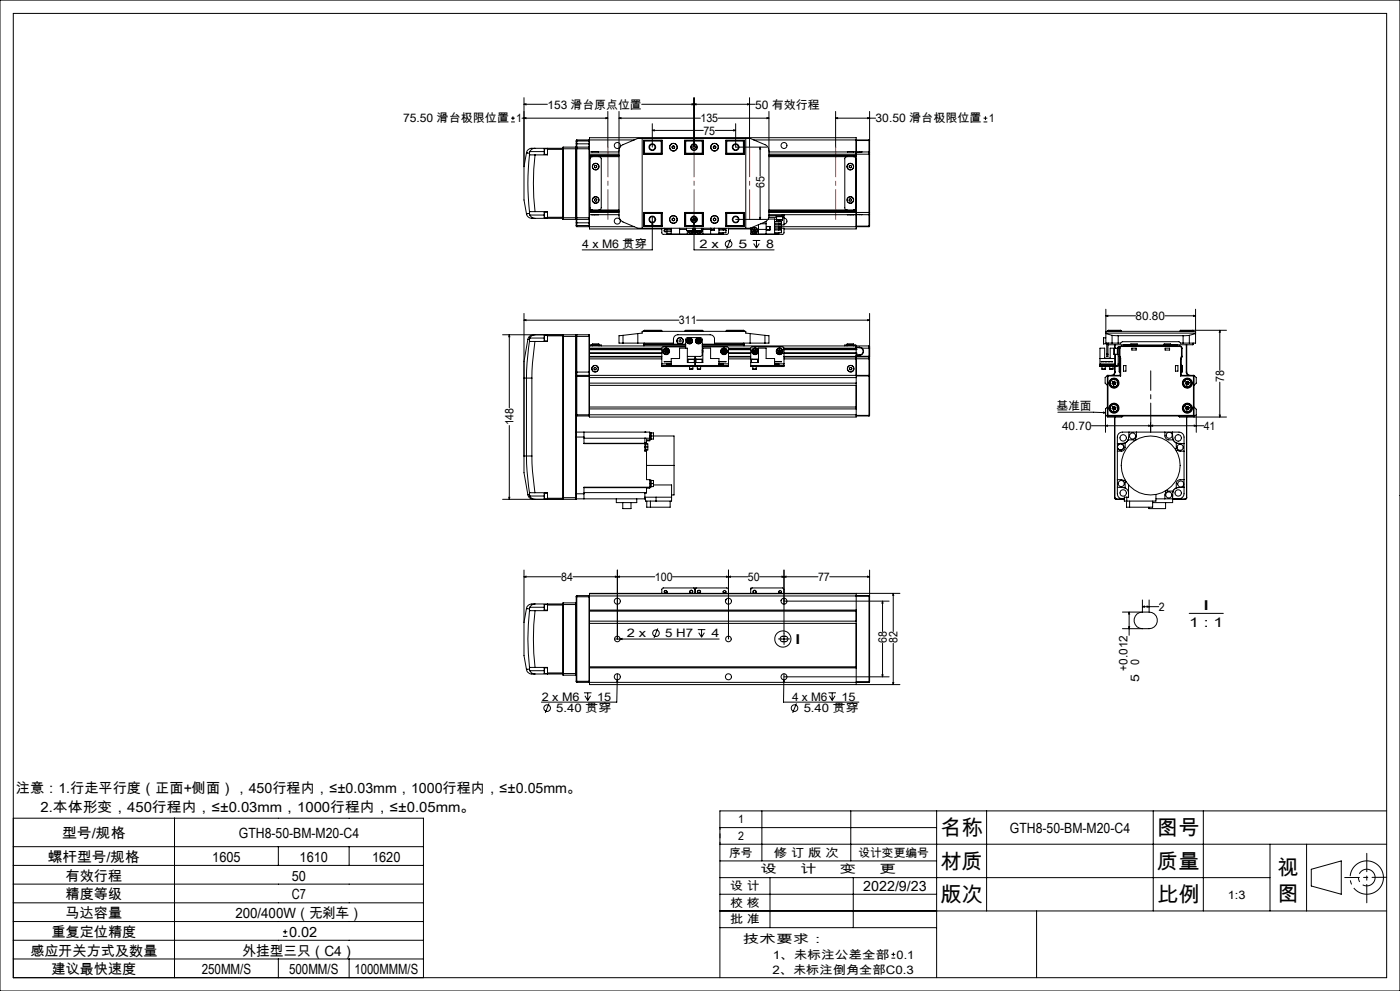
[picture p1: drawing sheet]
<svg xmlns="http://www.w3.org/2000/svg" width="420mm" height="297mm" viewBox="0 0 420 297" stroke-linecap="round" stroke-linejoin="round" font-family="sans-serif">
<g fill="none" stroke="#000" stroke-width=".3">
<path d="M0 0h420v297h-420zM4 4h412v289h-412zM153.3 36.5h1.1M153.3 35.4h1.1M153.9 34.9v1.1M156.6 35.4h25.8M157.2 31.3l.6-.2v.3zM157.2 35.4l.6-.1v.3zM157.2 29.3v20.6M157.2 31.3h7M181.8 35.3l.6 .1-.6 .2zM182.4 33.4v10.7"/>
<path d="M185.7 35.4l.6-.1v.3zM185.7 33.4v31.3l.3 1.1 .6 .5 4.7 2.1h33.7l4.8-2.1 .6-.5 .3-1.1M185.7 35.4h24.4M192.5 31.3h34M195.7 39.1l.6-.2v.3zM195.7 37.1v7M195.7 39.1h15.3M207.6 31.1l.6 .2-.6 .1zM208.2 31.3l.6-.2v.3zM208.2 29.3v14.8M214.6 39.1h6.1M215.4 35.4h15.3"/>
<path d="M220.1 38.9l.6 .2-.6 .1zM220.7 37.1v7h9.3M224.3 31.1l.6 .2-.6 .1zM224.9 29.3v14.8M230.1 35.3l.6 .1-.6 .2zM230.7 33.4v31.3M250.7 35.4l.6-.1v.3zM250.7 35.4h12M250.7 33.4v10.7M260.3 35.3l.6 .1-.6 .2zM260.9 33.4v12.3M295.1 36.5h1.1"/>
<path d="M295.1 35.4h1.1M295.6 34.9v1.1M157.2 49.9v10l.7 4.2M157.9 45.8h.1M157.9 45.8l1 .1M157.9 45.8l-.7 4.1M158.9 46.4a75 75 0 0 0 0 17.1M158.9 46.4h1.6M158.9 45.9v.5M159 45.4l-.1 .5M159 45.4h4.3M160.5 44.4h-.3a1.81 1.81 0 0 0-2.3 1.4"/>
<path d="M160.5 44.4a1.55 1.55 0 0 0-1.5 1M160.5 44.4h8.4M160.5 46.4a73.4 73.4 0 0 0 0 17M163.3 45.4v.9M163.3 44.6v.8M163.3 44.6v1.7M163.3 44.6h1M163.3 46.3h1M164.3 44.4v.4M164.3 44.8v1.6h-3.8M164.3 44.8h4.6M168.9 44.8v20.3"/>
<path d="M168.9 44.6h7.9M168.9 44.1v.7M168.9 44.1v21.7M168.9 44.1h3.9M172.8 44.1v21.7M172.8 44.1l.1 .1M172.9 44.2v21.5M172.9 43.1v1.1M172.9 42.3h3.9M172.9 43.1h3.9M173 44.1v21.7M173 41.9v2.2"/>
<path d="M173 44.1h3.7M173 41.9l-.1 1.2M173 44.1l-.1 .2M173 41.9h3.7M176.7 44.1v21.7M176.7 41.9v2.2M176.7 44.1l.1 .2M176.7 41.9l.1 .2M176.8 44.3v.3M176.8 44.3v-3h80.1v4.9M176.8 44.6v20.7M176.8 46.2h8.9"/>
<path d="M176.8 41.9h13.5M176.8 45.5h8.9M176.8 47h8.9M176.8 46.6h8.9M177.5 45.5h2M177.7 47l-.5 .1-.2 .5v14.7l.1 .3 .6 .3M178.4 49.7l.4-.1 .2 .2v.4l-.4 .1-.3-.2zM178.4 59.7l.4-.2 .3 .3-.1 .4-.4 .1-.3-.3zM179.7 47l.5 .1 .2 .5v14.7l-.2 .5-.5 .1M185.7 45.2l.3-1.1 .6-.6 4.7-2h33.7l4.8 2 .6 .6 .3 1.1M192.7 41.5v26.9M193.1 42h5.5v4.2h-5.5z"/>
<path d="M193.1 45.5h.1M193.2 42.3v3.9M193.2 42.3h5.2M193.4 42.1v4M193.4 42.1l-.2 .2M193.4 42.1h5.2M193.4 46.1h5.2M198.4 42.3l.1-.2v4l-.1-.2M198.4 45.9h-5.2l.2 .2M198.4 42.3v3.6M201.7 44.3l.3 .2M201.7 43.9v.4"/>
<path d="M202 43.7l.4 .2M202 43.7l-.3 .2M202.4 44.3l-.4 .2M202.4 43.9v.4M205.4 42h5.6v4.2h-5.6zM205.4 42.1h5.6M205.4 46.1h5.6M205.7 42.3v3.6M205.7 42.3l-.2-.2v4l.2-.2M205.7 42.3h5M205.7 45.9h5M210.7 42.3l.2-.2v4l-.2-.2"/>
<path d="M210.7 42.3v3.6M214 44.3l.3 .2M214 43.9v.4M214.3 43.7l.4 .2M214.3 43.7l-.3 .2M214.7 44.3l-.4 .2M214.7 43.9v.4M217.8 42h5.5v4.2h-5.5zM217.8 42.1h5.2M217.8 46.1h5.2M218 42.3v3.6M218 42.3l-.1-.2v4l.1-.2"/>
<path d="M218 42.3h5.2M218 45.9h5.2l-.2 .2M223 42.1v4M223 42.1l.2 .2M223.2 42.3v3.9M223.2 45.5h.1M223.7 41.5v26.9M226.1 41.9h34.6M228 44.1v8.7M228 56.3v9.5M228 44.1l.2 .6h-.3zM230.7 46.2h30"/>
<path d="M230.7 45.5h27.1M230.7 47h26.2M230.7 46.6h26.2M254.1 47l-.5 .1-.2 .4v14.9l.2 .4 .5 .1M254.2 45.5h2M254.8 49.7l.3-.1 .3 .2v.4l-.3 .1-.4-.2zM254.8 59.7l.4-.1 .3 .3-.2 .4h-.3l-.3-.3zM256.1 47l.5 .1 .2 .4v14.9l-.2 .4-.5 .1M256.9 46.2v17.5M256.9 42.1h3.8M257.8 45.6h-.9v.6M257.8 45.5h.8"/>
<path d="M257.8 45.5v.1M258.6 45.5l-.8 .1M258.6 45.5h2.1M260.7 46.2h.2M260.7 45.5v.7M260.7 45.5l.2 .2M260.7 41.9v.2M260.7 41.9l.2 .2h-.2M260.7 42.1v3.4M260.7 46.2v17.5M260.9 45.7v.5M260.9 46.2v17.5"/>
<path d="M157.9 64.1a2 2 0 0 0 2.6 1.3M157.9 64.1h.1M158.9 63.5v.5M158.9 64l.1 .4M158.9 64l-1 .1M159 64.4v.1a1.71 1.71 0 0 0 1.5 .9M159 64.4h4.3M160.5 65.4h8.4M160.5 63.4l-1.6 .1M160.5 63.4h3.8v1.7M163.3 64.4v.9M163.3 63.6v.8"/>
<path d="M163.3 63.6v1.7M163.3 63.6h1M163.3 65.3h1M164.3 65.1v.3M164.3 65.1h4.6M168.9 65.1v.3M168.9 65.4v.4M168.9 65.3h7.9M168.9 65.8h3.9M172.9 65.7v1.1M172.9 66.8l.1 1.1M172.9 65.7l-.1 .1"/>
<path d="M172.9 67.5h3.9M172.9 65.6l.1 .2M172.9 66.8h3.9M173 65.8v2.1M173 65.8h3.7M173 67.9h3.7M176.7 65.8v2.1M176.8 65.3v.3M176.8 65.6v3h21.7M176.8 64.3h8.9M176.8 63.7h8.9M176.8 65.6l-.1 .2"/>
<path d="M176.8 67.9h13.5M176.8 67.8l-.1 .1M176.8 62.9h8.9M176.8 63.2h8.9M176.8 63.3h8.9M177.5 64.3h2M193.1 64.3h.1M193.1 63.7h5.5v4.2h-5.5zM193.2 63.7v3.9M193.2 67.6h5.2M193.2 67.6l.2 .2M193.4 63.8v4"/>
<path d="M193.4 63.8l-.2 .1h5.2M193.4 63.8h5.2M193.4 67.8h5.2M195.7 66.6l.2 .6h-.4zM195.7 64.9v10h-21M198.4 63.9l.1-.1v4l-.1-.2M198.4 63.9v3.7M198.5 68.4v1.4l.4 .4h19.2l.4-.5v-1.3M199.3 68.4v.2h2.1M199.5 69.4h.4M200.1 68.6v.3a.41 .41 0 0 0-.4-.3 .41 .41 0 0 0-.4 .3M200.1 69.4v.7h1.3"/>
<path d="M201.4 68.4v1.8M201.4 68.9h-2.1v.5h2.1M201.7 66l.3 .1M201.7 65.6v.4M202 65.4l.4 .2M202 65.4l-.3 .2M202.4 66l-.4 .1M202.4 65.6v.4M203.9 68.4v1.8M203.9 68.8h2.1M205.4 63.7h5.6v4.2h-5.6zM205.4 63.8h5.6"/>
<path d="M205.4 67.8h5.6M205.7 63.9v3.7M205.7 67.8v.1M205.7 63.9l-.2-.1v4l.2-.2M205.7 67.6h5M205.7 63.9h5M206 69.1h.1M206 69.1h1.8M206 68.4v.7M206 69.1h1.7M206.2 69.1v1.1M206.4 67.8v.1"/>
<path d="M206.9 69.1l.1 .3M207 69.4l.5 .2M207.3 69.1l-.3 .3M207.4 69.1l.1 .5M207.5 69.1l.4 .1M207.8 69.1h-.1M207.8 68.4v.7M207.8 68.9l.1 .3M207.8 65.9h.3M207.8 66l.3 .2M207.9 69.2l-.4 .4M207.9 66l.1 .1"/>
<path d="M207.9 68.4a.89 .89 0 0 1-.2 1.5 .89 .89 0 0 1-1.3-.8 .9 .9 0 0 0 1.3 .8 .9 .9 0 0 0 .3-1.5M208.1 65.9h-.3M208.1 65.4v.5M208.1 65.6h.5M208.2 66.6l.2 .6h-.4zM208.2 64.9v10h24M208.3 70.2h-.3M208.5 65.5v.5M208.5 68.4v1.8M208.6 69.1h.1M208.6 69.1h1.8M208.6 68.4v.7"/>
<path d="M208.8 70.2h.2M208.8 69.1l.2 .5M209.3 69.1v.3M209.3 69.4l.5 .2M209.7 69.1l-.4 .3M209.7 69.1l.1 .5M209.8 69.1l.3 .2M210 67.8v.1M210.1 69.1v.2M210.1 69.3l-.3 .3M210.4 69.1h-1.7M210.4 68.5a.9 .9 0 0 1-.2 1.3 .9 .9 0 0 1-1.2-.2"/>
<path d="M210.4 68.6a.88 .88 0 0 1-.2 1.2 .88 .88 0 0 1-1.2-.2M210.4 68.4v.7M210.7 63.9l.2-.1v4.1M210.7 63.9v3.7M210.7 67.8v.1M210.7 67.6l.2 .2M210.9 68.4v1.8M210.9 68.8h2.3M213.2 68.4v1.8M213.3 68.4v.5h1v-.5M213.3 68.4v.5M214 66l.3 .1"/>
<path d="M214 65.6v.4M214.3 65.4l.4 .2M214.3 65.4l-.3 .2M214.7 66l-.4 .1M214.7 65.6v.4M215.7 68.4v1.8M215.7 68.9h2.1M217 68.6v.3a.43 .43 0 0 1 .4-.3 .43 .43 0 0 1 .4 .3M217 69.7v.4h-1.3M217.8 69v.2M217.8 63.7h5.5v4.2h-5.5zM217.8 68.4v.2h-2.1"/>
<path d="M217.8 68.9v.8h-2.1M217.8 63.8h5.2M217.8 67.8h5.2M218 63.9v3.7M218 63.9l-.1-.1v4l.1-.2M218 67.6h5.2M218.5 68.6h6.7M219.1 71.7l-1.1 2.8M220.7 65.8h9.3M223 63.8v4M223 63.8l.2 .1h-5.2M223.2 63.7v3.9"/>
<path d="M223.2 64.3h.1M223.2 67.6l-.2 .2M225.2 68.3v1.9h9.6l.4-.4v-1.4h-.8M225.5 70.2h.2M225.8 72.1h2.3M225.9 68.9l.1 .5M225.9 68.9l.5 .2M226 69.4l.4 .2M226.1 73l.8 1.3M226.3 68.6l-.4 .3M226.3 68.6l.5 .2M226.3 68.6l.1 1"/>
<path d="M226.4 69.1l.4 .2M226.4 69.1l-.4 .3M226.8 68.8v.5M226.8 68.8l-.4 .3M226.8 69.3l-.4 .3M226.9 72.1v2.2M227.5 67.3v2.9M227.5 68.8h2.3M227.8 73l-.9 1.3M227.9 65.2h.3l-.2 .6zM228.2 67.1h1.6M229.8 66.3v3.9"/>
<path d="M229.9 67.9h1.1v1h-1.1zM230.4 65.6h2v4.6M230.6 65.2h2.4M230.7 64.3h4M230.7 64.7h4M230.7 63.7h30M230.7 62.9h26.2M230.7 63.2h26.2M230.7 63.3h26.2M232.4 66.4h2v.5M232.4 67.2h2v.5h-2M232.4 68.1h2v.5h-2"/>
<path d="M232.4 68.9h2M232.4 66.9h2M232.4 65.7h.6M232.9 64.7v.2h2v-.2M233 65.9h1.7M233 65.9h1.8M233 64.9v1M233.6 68.6v.3a.41 .41 0 0 1 .4-.3 .41 .41 0 0 1 .4 .3M233.6 65.9v.5M233.6 67.7v.4M233.6 69.7v.4h-1.2M233.6 67.9h27.1"/>
<path d="M233.8 66.4h.4M234.4 66.9l-.4 .3-.4-.3v.3M234.4 66.6v.2M234.4 69v.2M234.4 68.9v.8h-2M234.4 66.7l.1 .1M234.7 64.3h.5M234.7 64.7h.5M234.7 64.3v.4M234.7 65.9h.1M234.8 64.9v1M234.8 65.2h.4"/>
<path d="M235.2 64.7v.5M235.2 65.4a.9 .9 0 0 1 .9 .9 .9 .9 0 0 1-.9 .9M235.2 64.3v.4M235.2 65.2v2.2h-.8M235.2 64.3h22.6M254.2 64.3h2M256.9 63.7v.6h.9M256.9 63.7v4.9h-21.7M256.9 67.8h3.8M257.8 64.3h.8M257.8 64.3h.1M258.6 64.3h2.1"/>
<path d="M260.7 63.7h.2M260.7 63.7v.6M260.7 67.8h.2M260.7 67.8v.1M260.7 64.3v3.5M260.9 63.7v.5M260.9 64.2l-.2 .1M260.9 67.8l-.2 .1M260.9 64.2v3.6M157.2 96l.6-.2v.3zM157.2 93.9v42.8M157.2 96h46.5"/>
<path d="M191.3 100v2.8M191.3 100l1.4-.2v-.5h31v.5l1.3 .2M191.3 100l-4.4 .5M193.2 99.2h5.3M193.2 99.2v.1M193.4 99h5l.1 .2M193.4 99v.3M193.4 99l-.2 .2M198.5 99.2v.1M205.5 99.2l.2-.2h5l.2 .2M205.5 99.2h5.4M205.5 99.2v.1"/>
<path d="M209 96h51.9M210.9 99.2v.1M217.9 99.2h5.3M217.9 99.2v.1M223 99h-5l-.1 .2M223 99v.3M223 99l.2 .2M223.2 99.2v.1M225 100v2.8M225 100l4.5 .5M260.3 95.8l.6 .2-.6 .1zM260.9 93.9v12.9"/>
<path d="M331.8 94.6l.6-.1v.3zM331.8 92.7v10.1h1.8M331.8 94.6h8.9M331.8 99.3h26.9M331.8 99.8h26.9M331.8 100l1.8 .5M332.4 99.2h4M332.4 99.2v.1M332.5 99h3.7M332.5 99v.3M332.5 99l-.1 .2M336.2 99v.3"/>
<path d="M336.2 99l.2 .2M336.4 99.2v.1M349.5 94.6h9.2M354 99.2h4M354 99.2v.1M354.2 99h13.7M354.2 99v.3M354.2 99l-.2 .2M358 99.2l-.1-.2v.3M358 99.2v.1M358.1 94.5l.6 .1-.6 .2zM358.7 100l-1.9 .5"/>
<path d="M358.7 92.7v10.1h-1.9M365.9 99v12M365.9 99l.2 .6h-.3zM150.8 100.3h22M152.8 100.3v21.9M152.8 100.3l.1 .6h-.3zM157.9 113.3h1.7M157.9 113.3v23.4M158.4 101.7l-1.2 6.6v5h.7M158.4 101.7l.5 .1M158.9 102.2l-.8 6.6-.2 4.5M158.9 102.2l1.6 .1"/>
<path d="M158.9 101.8v.4M159 101.3l.5-.6 1-.4a1.77 1.77 0 0 0-2.1 1.4M159 101.3l-.1 .5M159 101.3h4.3M159.6 113.3v23.4M160.5 102.3l-.8 6.6-.1 4.4M163.3 100.5v1.7M163.3 100.5h1M163.3 102.2h1M164.3 100.3v.3M164.3 100.6v1.7h-3.8M164.3 100.6h4.6"/>
<path d="M168.9 100.3v.1M168.9 100.4v49.2M168.9 100.4v.4M168.9 100.8h7.9M168.9 100.8v48.4M172.8 100.3v49.3M172.8 100.3l.1 12.4M172.9 112.7v36.5M172.9 112.9h3.9M172.9 111.5h3.9M173 100.3v12.2M173 100.3h3.7"/>
<path d="M173 112.5v12.2M173 112.5h3.7M173 112.5l-.1 .2M173 100.3l-.1 .2M176.7 100.3v12.2M176.7 100.3l.1 .5M176.7 112.5v12.2M176.7 112.5l.1 .2M176.8 111.5v1M176.8 104.3h21.7M176.8 106.8h21.7M176.8 112.5h83.9"/>
<path d="M176.8 100.8v10.7M176.8 103.7h28.9M176.8 107.6h21.7M176.8 114.8h80.1M176.8 115.5h80.1M176.8 113.2h80.1M176.8 104.7h21.7M176.8 105.9h21.7M176.8 104.8h21.7M176.8 105.8h21.7M176.8 104.6h21.7M176.8 107h21.7"/>
<path d="M177 103.7v-.3h3.4v.3M177.7 103.2h2M177.7 103.2v.5M177.7 103.4h1.9M178.3 110.2l.3-.1 .3 .3-.1 .4-.4 .1-.2-.3zM179.7 103.2v.5M186.9 102.8h15.1v-1.1a1.33 1.33 0 0 1 1.4-1.4h9.6a1.33 1.33 0 0 1 1.3 1.4v1.1h15.2M186.9 100.5l-1.2 .1v2.2h1.2M186.9 100.5v2.3M193.2 102.8v.9M193.4 102.8v.3M193.4 103.1h12.3"/>
<path d="M193.4 103.1l-.2 .2h12.5M198.5 109.5v.4h.5M198.5 109.5h.5M198.5 109v.5M198.5 109h2.9M199 109.5h9M199 109.9h9M199 109.5v.4M199.4 105.4l.3 .4M199.5 104.9l-.1 .5M199.5 104.9l.3 .4M199.8 105.3l-.1 .5"/>
<path d="M199.8 105.3l.4 .4M199.8 105.3l-.4 .1M200 104.8l-.5 .1M200 104.8l.3 .4M200 104.8l-.2 .5M200.1 109.1v.2h1.3M200.2 105.7l-.5 .1M200.3 105.2l-.1 .5M200.3 105.2l-.5 .1M201.4 109.5v-2h2.5v-3.2h2.3v4.4h4.7v-4.4h2.3v3.2h2.5v2M201.4 108.3h-2.1l2.1 .1M205.7 104h-6.9l-.3 .3v4.7"/>
<path d="M205.7 104.3v-2.6l.4-.5h4l.5 .4 .1 4.7-.2 .3-.4 .2h-3.9M206.4 102.2l.2 .4M206.4 107.7h1.9M206.4 107.7v1M206.5 107.7h-.1M206.5 107.7h1.7M206.6 101.7l-.2 .5M206.6 101.7l.3 .5M206.9 110.6h1M206.9 109.9v.7M206.9 102.2l.2 .4M206.9 102.2l-.3 .4"/>
<path d="M207.1 101.7l.3 .4M207.1 101.7h-.5M207.1 101.7l-.2 .5M207.1 102.6h-.5M207.4 102.1l-.3 .5M207.4 102.1l-1 .1M207.9 109.9v.7M208 109.9h.5M208 109.5h1M208 109.5v.4M208.2 107.7h.1M208.3 107.7v1"/>
<path d="M208.5 109.9h.5M208.5 106.8v3.1M208.8 107.7h.2M208.8 107.7v1M209 107.7h-.2M209 107.7h1.6M209 109.5h9M209 109.9h9M209 109.5v.4M209 102.2l.3 .4M209.2 110.6h1M209.2 109.9v.7"/>
<path d="M209.3 101.7l-.3 .5M209.3 101.7l.2 .5M209.5 102.2h-.5M209.5 102.2l-.2 .4M209.5 102.2l.3 .4M209.8 101.7l.2 .4M209.8 101.7h-.5M209.8 101.7l-.3 .5M209.8 102.6h-.5M210 102.1l-.2 .5M210 102.1l-.5 .1M210.2 109.9v.7"/>
<path d="M210.6 107.7h.1M210.6 107.7v1M210.7 104.7l.2 .6-.2 .5M210.7 104h7.6l.2 .5v4.5M210.7 104.9v.7M210.7 105.1v.4M210.7 103.1h12.3M210.7 103.7h50M215.7 108.3h2.1l-2.1 .1M216.7 105.1l.1 .5M216.7 105.1l1 .4M216.8 105.6l.4 .2"/>
<path d="M217 109.1v.2h-1.3M217.2 104.8l-.5 .3M217.2 104.8l.4 .2M217.2 104.8v1M217.6 105l.1 .5M217.6 105l-.8 .6M217.7 105.5l-.5 .3M218 109.5h.5M218 109.5v.4M218.5 104.3h6.7M218.5 109.5v.4h-.5M218.5 109v.5"/>
<path d="M218.5 109l-2.8 .1M218.5 106.8h6.7M218.5 107.6h6.7M218.5 104.7h6.7M218.5 105.9h6.7M218.5 104.8h6.7M218.5 105.8h6.7M218.5 104.6h6.7M218.5 107h6.7M223 103.1l.2 .2h-12.5M223 102.8v.3M223.2 102.8v.9"/>
<path d="M225.2 109.5h.5M225.2 108.7h2.3v-4.4h2.3v3.2h2.6v2M225.5 107.7h.1M225.5 107.7v1M225.6 107.7h1.7M225.6 107.7h-.1M225.6 107.7h1.6M225.7 109.5v.4M225.7 109.5h9M225.7 109.9h9M225.8 110.6h1.1M225.8 109.9v.7"/>
<path d="M226.1 105.5l.4 .3M226.1 105v.5M226.1 105l.4 .3M226.5 105.3v.5M226.5 105.3l.4 .3M226.6 104.8l-.5 .2M226.6 104.8l.4 .3M226.6 104.8l-.1 .5M226.9 109.9v.7M226.9 105.6l-.4 .2M227 105.1l-.1 .5M227 105.1l-.9 .4"/>
<path d="M227.3 107.7h.1M227.3 107.7v1M229.5 100.5l1.2 .1v2.2h-1.2M229.5 100.5v2.3M232.4 108.3h2l-2 .1M233.4 105.1v.5M233.4 105.1l.9 .4M233.4 105.6l.5 .2M233.6 109.1v.2h-1.2M233.8 104.8l-.4 .3M233.8 104.8l.5 .2M233.8 104.8l.1 1"/>
<path d="M234.3 105v.5M234.3 105l-.9 .6M234.3 105.5l-.4 .3M234.7 109.5h.5M234.7 109.5v.4M235.2 109v-4.7l-.2-.3h-9.4l-.4 .3v5.6h.5M235.2 109.5v.4h-.5M235.2 109v.5M235.2 104.6l21.7 .1M235.2 104.3h21.7M235.2 109l-2.8 .1M235.2 104.7h21.7"/>
<path d="M235.2 105.9h21.7M235.2 104.8h21.7M235.2 105.8h21.7M235.2 107h21.7M254.1 103.2h2M254.1 103.2v.5M254.1 103.4h1.9M255 110.1l.4 .1 .2 .3-.2 .3h-.4l-.2-.3zM256.1 103.4h-2.7v.3M256.1 103.4h.7v.3M256.1 103.2v.5M256.9 107v18h-80.1v-12.5"/>
<path d="M256.9 105.9h.1M256.9 104.3v2.7M256.9 104.7h.1M256.9 112.7h3.8M256.9 106.5h.9M256.9 106.4h.9M256.9 107h3.8M256.9 104.2h.9M257.8 104.2l.7 .3M257.8 104.1l.8 .2M257.8 104.1h-.9v-.4v.6M257.8 104.1v.1"/>
<path d="M257.8 106.4v.1M258.5 104.5a1.05 1.05 0 0 1 .4 1.2 1.05 1.05 0 0 1-1.1 .7M258.6 104.3a1.18 1.18 0 0 1 .4 1.4 1.18 1.18 0 0 1-1.2 .8M258.6 104.3h2.1M258.6 104.3l-.1 .2M260.7 112.5l.2 .2h-.2M260.7 112.5v.2M260.7 103.7v.6M260.7 106.8h.2M260.7 103.7l.2 .2v.4h-.2M260.7 106.8v.2M260.7 107.5h.2"/>
<path d="M260.7 107v.5M260.7 106.8h-25.5M260.7 104.3v2.5M260.7 107.5v5M260.7 112.7v11.8M260.7 107.5l-25.5 .1M260.9 106.9l-.2 .1M260.9 106.8v.1M260.9 106.9v.6M260.9 107.5v17M330 107.5h4.5M330.1 109.1h4.3v.2h-4.3z"/>
<path d="M330.4 108.3l.8 .1zM330.4 109.5h-.5v.4h.5M330.4 109.5h4.6M330.4 109.9h1.4M330.4 109.5v.4M330.6 110.6h1M330.6 109.9v.7M331 103h.1M331 101.3v1.6M331 102.9v.1M331.1 101.2l-.1 .1M331.1 103h.9"/>
<path d="M331.1 101.2h.7M331.1 102.9v.1M331.6 108.3l.5 .1zM331.6 109.9v.7M331.8 109.9h.9M331.8 109.5v.4M332 106.1v.7h.4v-.7M332 106.1h.4M332 102.8v3.3M332.2 112.7l.1-.2 .1 .2M332.2 112.7h.2M332.2 112.7v11.8"/>
<path d="M332.4 112.7h3.8M332.4 102.8v3.3M332.4 112.7v11.8M332.4 103.1l.1 .2M332.4 108.3l.5 .1zM332.5 103.3h6.7M332.5 102.8v.5M332.7 109.9h2.3M332.7 109.5v.4M332.9 110.6h1M332.9 109.9v.7M333.3 108.3l.5 .1z"/>
<path d="M333.6 100.5l1.9 .1M333.6 102.8h1.9M333.6 100.5v2.3M333.7 115l.3 .4M333.8 114.4l-.1 .6M333.8 114.4l.4 .4M333.9 109.9v.7M334.2 104.4h.1M334.2 104.4v1.8M334.2 106.2h1M334.2 104.4h1M334.2 114.8l-.2 .6"/>
<path d="M334.2 114.8l.4 .4M334.2 114.8l-.5 .2M334.4 111.5a.96 .96 0 0 1-1 1M334.4 111.5h.1M334.4 103.3v1M334.4 109.9v1.6M334.4 114.3l-.6 .1M334.4 114.3l.4 .4M334.4 114.3l-.2 .5M334.5 104.4l-1.4-.1v3h-1.7v-3h-1.4v5.2M334.5 106.2v3.3M334.5 111.5l-.5 1"/>
<path d="M334.5 103.3v1.1M334.5 109.9v1.6M334.6 115.2l-.6 .2M334.8 114.7l-.2 .5M334.8 114.7l-.6 .1M335 109.5v.4M335.5 104.3h-.3v2h.3M335.5 109l-.5 .5M335.5 109h.3M335.5 102.8h.7l.5-.4h17l.5 .4h.7M335.5 104.5h.3M335.5 100.6v2.2"/>
<path d="M335.5 104.5v4.5M335.5 100.6h19.4M335.8 109.5v2M335.8 109.5h.1M335.8 104.3v-.3h-.3v.5M335.8 109a.84 .84 0 0 1-.8 .9M335.8 106.8h.2M335.8 104.3h.2M335.8 106.8l.1 .2M335.8 106.8l.2 .8M335.8 109.5h.2M335.8 111.5h.2"/>
<path d="M335.8 104.3v4.7M335.9 107l.1 .5M336 106.8v.1M336 106.9l-.1 .1M336 106.9l.2 .6M336 109.5v2M336 104.3v2.5M336 109.5h.1M336 111.4v.1M336 107.5h.2M336 112.5l.2 .2M336 112.5h-3.8l-.7 .7v1.6l.7 .7"/>
<path d="M336 107.5v5M336.2 107.5v5.2M336.5 103.7v.2M336.5 103.9l-.5 .4M336.5 103.7l-.5 .2-.2 .4M336.5 103.7h17.4M336.5 103.9h17.4M337 109.6h.8v1.6h-.8zM337.9 103.4h-.7v.3M337.9 103.4h14.6M337.9 103.4v.3M339.2 103.2h2"/>
<path d="M339.2 103.4h.1M339.2 103.4h2M339.2 103.2v.2M339.5 104.3h1.4v.6h-1.4zM341.2 103.4h.1M341.2 103.2v.2M349.2 103.4h.1M349.2 103.2h2M349.2 103.4h2M349.2 103.2v.2M349.5 104.3h1.4v.6h-1.4zM351.2 103.4h.1"/>
<path d="M351.2 103.3h6.7M351.2 103.2v.2M352.5 103.4h.7v.3M352.5 103.4v.3M352.6 109.6h.8v1.6h-.8zM353.9 103.9l.5 .4M353.9 103.7v.2M353.9 103.7l.6 .3 .1 .3M354.2 107.5h.2M354.2 112.7h3.8M354.2 107.5v5.2M354.4 111.4v.1"/>
<path d="M354.4 112.5l-.2 .2M354.4 112.5h3.8l.7 .7v1.6l-.7 .7M354.4 107.5v5M354.4 106.9l-.2 .6M354.4 106.9l.1 .1M354.4 109.5h.1M354.4 104.3h.2M354.4 106.8h.2M354.4 106.8v.1M354.4 109.5v2M354.4 109.5h.2M354.4 111.5h.2"/>
<path d="M354.4 104.3v2.5M354.5 107l-.1 .5M354.6 109.5v2M354.6 106.8l-.1 .2M354.6 106.8l-.2 .8M354.6 104.3v2.5M354.9 102.8h1.9M354.9 100.6v2.2M355.6 115l.4 .4M355.8 114.4l-.2 .6M355.8 114.4l.8 .8M355.9 111.5l.2 .6 .3 .4"/>
<path d="M355.9 111.5h.1M355.9 103.3v8.2M356 111.5a1.02 1.02 0 0 0 1 1M356 103.3v8.2M356.4 114.3l.4 .4M356.4 114.3l-.6 .1M356.4 114.3l-.4 1.1M356.6 115.2l-.6 .2M356.8 114.7l-.2 .5M356.8 114.7l-1.2 .3M356.8 100.5l-1.9 .1M356.8 100.5v2.3"/>
<path d="M357.9 102.8v.5M358 112.7h.2M358 112.7v-.2l.2 .2M358 102.8l-.1 .5M358 112.7v11.8M358.2 112.7v11.8M365.9 114.5v10.5M152.8 127.5v22.1M157.2 136.7v5l1.2 6.6M157.2 136.7h.7M157.9 136.7h1.7M157.9 136.7l.2 4.5 .8 6.6"/>
<path d="M159.6 136.7l.1 4.4 .8 6.6M172.9 129.5h2.3M172.9 131h2.3M172.9 124.2h3.9M172.9 124.5l.1 .2M173 124.7h3.7M175.2 131v2h18.5v1.9h-.2M175.2 129.5v1.5M175.2 129.5h19.7v2.6h-.9M175.2 132.9h18.3M175.2 131.3h19.7M176.8 124.3h80.1"/>
<path d="M176.8 124.5l-.1 .2M176.8 122h80.1M176.8 122.6h80.1M193.5 133.9v1.3h.5M193.5 132.9v1M193.5 131.3h.1M193.5 131.3v1.6M193.5 129.5h.2M193.5 133.9h.8M193.5 132.7h.5M193.5 129.5h.1M193.7 133h.6v.9"/>
<path d="M194 134.9v.3M194 132.7v.3M194 135.2v8.6h.9v2.2M194 139.5h8.2M194.3 133.9v1h-.6M194.9 130.7h7.3v8.8M194.9 131.8h-.9v.9M194.9 129.7h.5v2h-.5M195.1 129.7v2M195.4 129.7h.6v1.9h-.6M202.2 139.5v8.8h-.7M256.9 124.7h3.8"/>
<path d="M256.9 124.5h3.8M260.7 124.5v.2M260.7 124.5h.2M260.9 124.5l-.2 .2M317.4 123.5l14.2 .2M331 123.5l.6 .2-.6 .1zM331.6 127.6l.6-.2v.3zM331.6 124.3l.7 .7h4.3l.3-.3M332.2 124.5h.2M332.2 124.5l.2 .2M332.2 122l-.6 .6v7M332.4 124.5v.2"/>
<path d="M332.4 124.7h25.6M332.4 124.5h25.6M333.7 122.4l.3 .5M333.8 121.9l-.1 .5M333.8 121.9l.4 .4M334.2 122.3l.4 .5M334.2 122.3l-.2 .6M334.2 122.3l-.5 .1M334.4 125v24.2M334.4 121.8l-.6 .1M334.4 121.8l.4 .4M334.4 121.8l-.2 .5"/>
<path d="M334.5 125v24.2M334.6 122.8l-.6 .1M334.8 122.2l-.2 .6M334.8 122.2l-.6 .1M335.2 134.1v13.9a1.62 1.62 0 0 0 2.1 1.5M338.5 131.8l-1 .9v1.4a1.14 1.14 0 0 1-1.1 1.1h-1.2M338.5 131.8a2.91 2.91 0 0 1-3.1 1.2h-.2M338.5 131.8h1.7l.2 .3M338.7 129.5l-.2 2.3M340.9 129.5v1.4l-.3 .6 .2 .3M344.6 127.4l.6 .2-.6 .1zM345.2 127.6l.6-.2v.3z"/>
<path d="M345.2 126.7v2.9M349.5 129.5v1.2a1.21 1.21 0 0 0 1.1 1.1h1.4M350.6 129.5h-13.9a1.45 1.45 0 0 0-1.5 1.5v2.8M350.9 129.5h2.8a1.51 1.51 0 0 1 1.5 1.5v13.9M351.7 129.5l.3 2.3M352 131.8l.9 .9M352 131.8l.2 .4M352.5 132.5l.4 .2M352.8 135.1l.4-.2 .6 .3h1.4M352.9 132.7v1.8l-.3 .2M352.9 132.7l2.3 .3M353.6 124.7l.3 .3h14"/>
<path d="M355.6 122.4l.4 .5M355.8 121.9l-.2 .5M355.8 121.9l.8 .9M356 125v24.2M356.2 122.3l-.2 .6M356.2 122.3l-.6 .1M356.4 121.8l.4 .4M356.4 121.8l-.6 .1M356.4 121.8l-.2 .5M356.6 122.8l-.6 .1M356.8 122.2l-.2 .6M356.8 122.2l-.6 .1"/>
<path d="M358 124.5h.2M358 124.5v.2M358.2 124.5l-.2 .2M358.2 122l.7 .7v6.9M358.3 127.4l.6 .2-.6 .1zM358.9 124.3l-.7 .7M361.1 127.6h-33.7M365.8 124.4h.3l-.2 .6zM150.8 149.6h22M152.6 149h.3l-.1 .6zM158.4 148.3a1.77 1.77 0 0 0 2.1 1.3l-1-.3-.5-.6M158.9 147.8v.4"/>
<path d="M158.9 148.2l.1 .5M158.9 148.2l-.5 .1M159 148.7h4.3M160.5 147.7l-1.6 .1M160.5 147.7h3.8v1.6M163.3 147.8v1.7M163.3 147.8h1M163.3 149.5h1M164.3 149.3v.3M164.3 149.3h4.6M168.9 149.5v.1M168.9 149.2v.3"/>
<path d="M168.9 149.2h4M172.9 149.2l-.1 .4M172.9 148h2.3M175.2 148v1.5M175.2 147.6l18.3 .1M175.2 146.2h19.7M184.9 149.5v1.1h6.1v-1.1M186.8 150.6v1.8h2.5v-1.8M193.5 147.7v1.8M193.5 149h8M194 150.2v1.8h7v-1.8M194.9 146v.2"/>
<path d="M194.9 143.9h.5v2h-.3M194.9 146.2l-.9 .1v1.4h-.5M194.9 146h-19.7v2M194.9 144.9h1.1M195.1 143.9v2h-.2M195.1 150.2v1.8M195.4 144h.6v.9M196 144.9v.9h-.6M196 145.3h5.5v4.9h-7.9v-.7h-20.7M196.8 149v1.2M334.4 149.2l.5 .4M334.4 149.2h.1"/>
<path d="M334.5 149.2l.4 .4M334.9 149.6h2.4M334.9 149.6h.1M335.2 146l2.3 .3M335.2 143.8h1.3l.7 .3 .3-.2M337.5 146.3a1.64 1.64 0 0 1 1.1 1.4M337.8 144.3l-.3 .2v1.8M338 150.2v1.8h7.8v-1.8M338 149v1.2M338.6 145.3v3.7h-1.3v1.2h9.5v-2M338.9 150.2v1.8M349.6 147.1l.2 .4-.3 .6v1.4"/>
<path d="M349.7 150.6v1.8h-5v-.4M350.1 146.9l.1 .3h1.8M351.8 149.6h3.7M351.8 148.4v2.2h-6M352 147.2l-.3 2.3M352.1 146.8l-.1 .4M352.9 146.3l-.9 .9M352.9 146.3l-.4 .2M355.2 143.8h-1.2a1.14 1.14 0 0 0-1.1 1.1v1.4M355.2 146l-2.3 .3M355.2 145.2v2.8a1.57 1.57 0 0 1-1.5 1.5h-6.9M355.5 149.6h.1"/>
<path d="M356 149.2l-.5 .4M356 149.2h.1M157.2 172.9l.6-.2v.3zM157.2 170.8v15.7M157.2 172.9h11.1M172.9 178.9h3.9M173 178.5l-.1 .2v2.1M173 178.5v26M173 178.5h3.7M176.7 178.5v26M176.7 178.5l.1 .2M176.8 178.6h80.1"/>
<path d="M176.8 177.9h80.1M184.6 172.7l.6 .2-.6 .1zM185.2 172.9l.6-.2v.3zM185.2 170.8v20.7M196.4 172.9h-24.5M199.3 177.3v.2M199.3 177.5h.8M199.5 177h.4M200.1 177.3v.2M207.2 177.8a.5 .5 0 0 1-.2-.7 .5 .5 0 0 1 .8 0 .5 .5 0 0 1-.3 .7M208.3 176.3h.5M208.5 176.3v1.5"/>
<path d="M209.5 177.8a.5 .5 0 0 1-.2-.7 .5 .5 0 0 1 .8 0 .5 .5 0 0 1-.2 .7M217 177.3v.2M217 177.5h.8M217.8 179.8l-.2 .2M217.8 177.3v.2M217.9 172.7l.6 .2-.6 .1zM218.5 176.7l-.4-.5h-9.2l-.4 .5-.4-.5h-9.2l-.4 .4v1.2M218.5 172.9l.6-.2v.3zM218.5 170.8v20.7M224.4 172.9h-22.6M225.2 176.7l.4-.5h9.2l.4 .5M225.5 176.3h-.3v1.5"/>
<path d="M226.2 177.8a.5 .5 0 0 1-.2-.7 .5 .5 0 0 1 .8 0 .5 .5 0 0 1-.2 .7M227.9 172.9h17.5M233.6 177.3v.2M233.6 177.5h.8M234.4 179.8l-.1 .2M234.4 177.3v.2M234.6 172.7l.6 .2-.6 .1zM235.2 170.8v19M235.2 172.9l.6-.2v.3zM248.9 172.9h12M256.9 177.8v27.4M256.9 178.5h3.8"/>
<path d="M256.9 178.7h3.8M260.3 172.7l.6 .2-.6 .1zM260.7 178.5l.2 .2h-.2M260.7 178.5v.2M260.7 178.7v25.6M260.9 170.8v33.5M268 177.8l.1 .6h-.3zM268 177.8v11.5M270 177.8h-93.2v27.4h93.2M342.7 179.8v3.6a2.49 2.49 0 0 0-2.5 2.5 2.49 2.49 0 0 0 2.5 2.5M344.7 179.8v3.6M157.2 186.5v10l.7 4.1"/>
<path d="M157.9 182.4h.1M157.9 182.4l1 .1M157.9 182.4l-.7 4.1M158.9 182.9l1.6 .1M158.9 182.9a75 75 0 0 0 0 17.2M158.9 182.5v.4M159 182l-.1 .5M159 182h4.3M160.5 181h-.3a1.88 1.88 0 0 0-2.3 1.4M160.5 181a1.67 1.67 0 0 0-1.5 1M160.5 181h8.4M160.5 183a73.4 73.4 0 0 0 0 17"/>
<path d="M163.3 182v.8M163.3 181.2v.8M163.3 181.2v1.6M163.3 181.2h1M163.3 182.8h1M164.3 181v.3M164.3 181.3v1.7h-3.8M164.3 181.3h4.6M168.9 181.3v20.4M168.9 181.2h4M168.9 180.7v.6M168.9 180.7v21.6"/>
<path d="M168.9 180.7h3.9M172.8 180.7v21.6M172.8 180.7l.1 .1M172.9 180.8v.4M172.9 181.2v20.7M176.8 186.8h.1M176.8 182.8h80.1M176.8 199.8h80.1M176.8 183.2h80.1M176.8 186.8h80.1M184.4 191.5h31.4M186 191.5l.6-.2v.4z"/>
<path d="M197.3 188.3l-1.1 2.9M209.3 188.7h2.3M209.6 189.6l.9 1.4M210.5 188.7v2.3M211.3 189.6l-.8 1.4M234.3 190.8a1.22 1.22 0 0 1 1.3-.2 1.22 1.22 0 0 1 .8 1.1 1.22 1.22 0 0 1-1.3 .7 1.22 1.22 0 0 1-1.1-1.1zM234.4 191.5h1.6M235.2 190.7v1.6M235.2 180.2h31.5M256.9 186.2h-80.1M264.8 180.2l.1 .6h-.3zM264.8 180.2v9.1"/>
<path d="M264.8 192.8v10M268 192.8v12.4M336.7 183.4h8M338.6 187.8h.3l-.2 .6zM338.7 183.4v7M338.7 183.4l.2 .6h-.3zM342.7 181.8l.6-.2v.4zM342.7 181.8h4.9M344.1 181.6l.6 .2-.6 .2zM344.7 183.4a2.49 2.49 0 0 1 2.5 2.5 2.49 2.49 0 0 1-2.5 2.5h-8M356.8 183.8h10.2M157.9 200.6a1.94 1.94 0 0 0 2.6 1.4"/>
<path d="M157.9 200.6h.1M158.9 200.1v.4M158.9 200.5l.1 .5M158.9 200.5l-1 .1M159 201l.4 .6 1.1 .4M159 201h4.3M160.5 202h8.4M160.5 200l-1.6 .1M160.5 200h3.8v1.7M163.3 201v.9M163.3 200.2v.8M163.3 200.2v1.7"/>
<path d="M163.3 200.2h1M163.3 201.9h1M164.3 201.7v.3M164.3 201.7h4.6M164.7 210.8l-1.1 2.8M168.9 201.7v.6M168.9 201.9h4M168.9 202.3h3.9M172.9 201.9v.3M172.9 202.2v2.1l.1 .2M172.9 202.2l-.1 .1M172.9 204.1h3.9"/>
<path d="M173 204.5h3.7M175.2 207.6h2.2M175.5 208.5l.8 1.4M176.3 207.6v2.3M176.8 200.2h80.1M176.8 204.3l-.1 .2M176.8 204.5h83.9M177.2 208.5l-.9 1.4M185.2 203.7l.1 .6h-.3zM185.2 201.9l-.2 8.5h-22.6M235.2 203.7l.1 .6h-.3zM235.2 203.7l-.1 6.7h22.6"/>
<path d="M235.2 201.9v1.8M235.2 202.8h31.5M238.9 210.8l-1.1 2.8M248.5 207.6h2.3M248.8 208.5l.9 1.4M249.7 207.6v2.3M250.5 208.5l-.8 1.4M256.9 204.3h3.8M260.7 204.3h.2M260.7 204.3v.2M260.9 204.3l-.2 .2M264.6 202.2h.3l-.1 .6z"/>
<path d="M267.8 204.6h.3l-.1 .6zM4 245.2h123v47.8M4 253.7h123M4 259.4h123M52.4 245.2v47.8M83.5 253.7v5.7M104.7 253.7v5.7M216 253h200M216 248h65M216 258h65M228.6 243v15M255.2 243v15"/>
<path d="M281 243v50M296 243v30M346 243v30M361 243v30M381 253v20M392 253v20M416 243h-200v50M4 265h123M4 270.6h123M4 276.2h123M84.9 279.3h1.3M85.5 278.6v1.3"/>
<path d="M216 278h65M216 273h200M216 263h165M216 268h65M231 263v15M256 263v15M311 273v20M393.4 260.5l9-2.5v10l-9-2.5zM4 281.8h123M4 287.4h123M83.5 287.4v5.6M84.9 280.6h1.3"/>
<path d="M104.7 287.4v5.6M267.4 287.2h1.2M267.4 286h1.2M268 285.5v1.1"/>
<circle cx="178.7" cy="49.9" r="1.01"/>
<circle cx="178.7" cy="59.9" r="1"/>
<circle cx="178.7" cy="49.9" r=".95"/>
<circle cx="178.7" cy="59.9" r=".95"/>
<circle cx="185.2" cy="43.6" r=".9"/>
<circle cx="195.7" cy="44.1" r=".84"/>
<circle cx="195.7" cy="44.1" r="1.01"/>
<circle cx="202" cy="44.1" r="1.11"/>
<circle cx="208.2" cy="44.1" r=".41"/>
<circle cx="208.2" cy="44.1" r=".83"/>
<circle cx="208.2" cy="44.1" r="1"/>
<circle cx="214.4" cy="44.1" r="1.11"/>
<circle cx="220.7" cy="44.1" r=".84"/>
<circle cx="220.7" cy="44.1" r="1.01"/>
<circle cx="235.2" cy="43.6" r=".89"/>
<circle cx="255.1" cy="49.9" r=".95"/>
<circle cx="255.1" cy="49.9" r=".99"/>
<circle cx="255.1" cy="59.9" r=".95"/>
<circle cx="255.1" cy="59.9" r="1"/>
<circle cx="185.2" cy="66.3" r=".9"/>
<circle cx="195.7" cy="65.8" r="1.02"/>
<circle cx="195.7" cy="65.8" r=".84"/>
<circle cx="202" cy="65.8" r="1.11"/>
<circle cx="208.2" cy="65.8" r=".41"/>
<circle cx="208.2" cy="65.8" r=".83"/>
<circle cx="208.2" cy="65.8" r="1"/>
<circle cx="214.4" cy="65.8" r="1.11"/>
<circle cx="218.6" cy="73.1" r=".99"/>
<circle cx="220.7" cy="65.8" r="1.02"/>
<circle cx="220.7" cy="65.8" r=".84"/>
<circle cx="226.4" cy="69.1" r=".9"/>
<circle cx="226.4" cy="69.1" r=".88"/>
<circle cx="178.5" cy="110.5" r=".95"/>
<circle cx="178.5" cy="110.5" r=".99"/>
<circle cx="199.8" cy="105.3" r=".9"/>
<circle cx="199.9" cy="105.3" r=".88"/>
<circle cx="199.9" cy="105.3" r="1"/>
<circle cx="204" cy="102.2" r=".99"/>
<circle cx="204" cy="102.2" r=".9"/>
<circle cx="204" cy="102.2" r=".34"/>
<circle cx="206.9" cy="102.2" r=".87"/>
<circle cx="206.9" cy="102.2" r=".9"/>
<circle cx="209.5" cy="102.1" r=".9"/>
<circle cx="209.5" cy="102.2" r=".87"/>
<circle cx="217.2" cy="105.3" r=".88"/>
<circle cx="217.2" cy="105.3" r="1"/>
<circle cx="217.2" cy="105.3" r=".9"/>
<circle cx="226.5" cy="105.3" r="1"/>
<circle cx="226.5" cy="105.3" r=".87"/>
<circle cx="226.5" cy="105.3" r=".91"/>
<circle cx="233.8" cy="105.3" r="1"/>
<circle cx="233.8" cy="105.3" r=".87"/>
<circle cx="233.9" cy="105.3" r=".9"/>
<circle cx="255.2" cy="110.5" r="1"/>
<circle cx="255.2" cy="110.5" r=".96"/>
<circle cx="334.2" cy="114.8" r="1.14"/>
<circle cx="334.2" cy="114.8" r="1.51"/>
<circle cx="334.2" cy="114.8" r="1.33"/>
<circle cx="334.2" cy="114.8" r="1.17"/>
<circle cx="356.2" cy="114.8" r="1.17"/>
<circle cx="356.2" cy="114.8" r="1.13"/>
<circle cx="356.2" cy="114.8" r="1.34"/>
<circle cx="356.2" cy="114.8" r="1.49"/>
<circle cx="334.2" cy="122.3" r="1.5"/>
<circle cx="334.2" cy="122.3" r="1.32"/>
<circle cx="334.2" cy="122.3" r="1.14"/>
<circle cx="334.2" cy="122.3" r="1.16"/>
<circle cx="336.2" cy="133.9" r=".92"/>
<circle cx="336.2" cy="133.9" r=".98"/>
<circle cx="337" cy="131.2" r=".96"/>
<circle cx="339.8" cy="130.7" r=".92"/>
<circle cx="345.2" cy="139.5" r="8.8"/>
<circle cx="350.8" cy="130.5" r=".92"/>
<circle cx="353.5" cy="131.2" r=".97"/>
<circle cx="354" cy="134" r=".92"/>
<circle cx="356.2" cy="122.3" r="1.33"/>
<circle cx="356.2" cy="122.3" r="1.13"/>
<circle cx="356.2" cy="122.3" r="1.16"/>
<circle cx="356.2" cy="122.3" r="1.48"/>
<circle cx="336.4" cy="144.9" r=".91"/>
<circle cx="337" cy="147.7" r=".97"/>
<circle cx="350.6" cy="148.3" r=".92"/>
<circle cx="353.5" cy="147.7" r=".96"/>
<circle cx="354.2" cy="145.1" r=".92"/>
<circle cx="199.7" cy="177.4" r=".41"/>
<circle cx="207.4" cy="177.4" r=".41"/>
<circle cx="209.7" cy="177.4" r=".4"/>
<circle cx="217.4" cy="177.4" r=".41"/>
<circle cx="226.4" cy="177.4" r=".4"/>
<circle cx="234" cy="177.4" r=".41"/>
<circle cx="185.2" cy="180.2" r=".9"/>
<circle cx="185.2" cy="191.5" r=".83"/>
<circle cx="196.8" cy="189.8" r=".98"/>
<circle cx="218.5" cy="180.2" r=".9"/>
<circle cx="218.5" cy="191.5" r=".83"/>
<circle cx="234.9" cy="191.5" r="2.42"/>
<circle cx="235.2" cy="180.2" r=".89"/>
<circle cx="164.1" cy="212.2" r=".99"/>
<circle cx="185.2" cy="202.8" r=".91"/>
<circle cx="218.5" cy="202.8" r=".91"/>
<circle cx="235.2" cy="202.8" r=".9"/>
<circle cx="238.4" cy="212.2" r=".99"/>
</g>
<path d="M412.4 262.3a2.5 2.5 0 0 0-4.1-1.1 2.5 2.5 0 0 0 1 4.2 2.5 2.5 0 0 0 3.2-2.9l-.1-.2" fill="none" stroke="#000" stroke-width=".3" stroke-dasharray="30.5 1.3 1.3 1.3" stroke-dashoffset="24.5" stroke-linecap="butt"/>
<path d="M414.8 261.5a5 5 0 0 0-8.3-2 5 5 0 0 0 2.2 8.3 5 5 0 0 0 6.2-6l-.1-.3" fill="none" stroke="#000" stroke-width=".3" stroke-dasharray="30.5 1.3 1.3 1.3" stroke-dashoffset="16.7" stroke-linecap="butt"/>
<path d="M345.2 111.1v15.6" fill="none" stroke="#000" stroke-width=".3" stroke-dasharray="30.5 1.3 1.3 1.3" stroke-dashoffset="24.6"/>
<path d="M234.4 191.5h-.9M235.2 192.3v.9M235.2 190.7v-.9M236 191.5h.9" fill="none" stroke="#000" stroke-width=".3" stroke-dasharray="30.5 1.3 1.3 1.3"/>
<path d="M410 255.7v14.9" fill="none" stroke="#000" stroke-width=".3" stroke-dasharray="30.5 1.3 1.3 1.3" stroke-dashoffset="25"/>
<path d="M403.4 263l12.6-.1" fill="none" stroke="#000" stroke-width=".3" stroke-dasharray="30.5 1.3 1.3 1.3" stroke-dashoffset="26.1"/>
<path d="M216 248v5" fill="none" stroke="#000" stroke-width=".3" stroke-dasharray="30.5 1.3 1.3 1.3" stroke-dashoffset="29.9"/>
<path d="M182.4 65.8v-21.7M208.2 65.8v-21.7M224.9 65.8v-21.7M250.7 65.8v-21.7" fill="none" stroke="#f00" stroke-width=".3" stroke-dasharray="30.5 1.3 1.3 1.3" stroke-dashoffset="21.6"/>
<g fill="#000">
<path d="M331 123.5l.6 .2-.6 .1z"/>
<path d="M157.2 35.4l.6-.1v.3zM181.8 35.3l.6 .1-.6 .2z"/>
<path d="M207.6 31.1l.6 .2-.6 .1zM157.2 31.3l.6-.2v.3zM260.3 35.3l.6 .1-.6 .2zM250.7 35.4l.6-.1v.3zM224.3 31.1l.6 .2-.6 .1zM208.2 31.3l.6-.2v.3z"/>
<path d="M228 44.1l.2 .6h-.3zM227.9 65.2h.3l-.2 .6z"/>
<path d="M157.2 96l.6-.2v.3zM260.3 95.8l.6 .2-.6 .1zM195.7 39.1l.6-.2v.3zM220.1 38.9l.6 .2-.6 .1zM185.7 35.4l.6-.1v.3zM230.1 35.3l.6 .1-.6 .2zM195.7 66.6l-.2 .6h.4zM208.2 66.6l-.2 .6h.4zM345.2 127.6l.6-.2v.3zM358.3 127.4l.6 .2-.6 .1zM185.2 203.7l-.2 .6h.3zM235.2 203.7l-.2 .6h.3zM186 191.5l.6 .2v-.4zM157.2 172.9l.6-.2v.3zM184.6 172.7l.6 .2-.6 .1z"/>
<path d="M331.8 94.6l.6-.1v.3zM358.1 94.5l.6 .1-.6 .2z"/>
<path d="M152.8 100.3l.1 .6h-.3zM152.6 149h.3l-.1 .6z"/>
<path d="M344.6 127.4l.6 .2-.6 .1zM331.6 127.6l.6-.2v.3zM260.3 172.7l.6 .2-.6 .1zM235.2 172.9l.6-.2v.3z"/>
<path d="M365.8 124.4h.3l-.2 .6zM365.9 99l.2 .6h-.3z"/>
<path d="M185.2 172.9l.6-.2v.3zM217.9 172.7l.6 .2-.6 .1z"/>
<path d="M218.5 172.9l.6-.2v.3zM234.6 172.7l.6 .2-.6 .1z"/>
<path d="M264.8 180.2l.1 .6h-.3zM264.6 202.2h.3l-.1 .6zM268 177.8l.1 .6h-.3zM267.8 204.6h.3l-.1 .6z"/>
<path d="M338.7 183.4l.2 .6h-.3zM338.6 187.8h.3l-.2 .6z"/>
<path d="M344.1 181.6l.6 .2-.6 .2zM342.7 181.8l.6-.2v.4z"/>
</g>
<g font-size="6.3">
<text x="282.1" y="250.3">名称</text>
<text x="347.1" y="250.3">图号</text>
<text x="282.1" y="260.3">材质</text>
<text x="347.1" y="260.3">质量</text>
<text x="383.3" y="262.1">视</text>
<text x="383.3" y="269.9">图</text>
<text x="282.1" y="270.3">版次</text>
<text x="347.1" y="270.3">比例</text>
</g>
<g font-size="4.2">
<text x="4.8" y="237.6">注意：1.行走平行度（正面+侧面），450行程内，≤±0.03mm，1000行程内，≤±0.05mm。</text>
<text x="12.2" y="243.3">2.本体形变，450行程内，≤±0.03mm，1000行程内，≤±0.05mm。</text>
<text x="18.6" y="251.3">型号/规格</text>
<text x="71.7" y="251.3">GTH8-50-BM-M20-C4</text>
<text x="303" y="249.5">GTH8-50-BM-M20-C4</text>
<text x="14.4" y="258.3">螺杆型号/规格</text>
<text x="19.7" y="263.9">有效行程</text>
<text x="63.7" y="258.3">1605</text>
<text x="87.6" y="263.9">50</text>
<text x="89.9" y="258.3">1610</text>
<text x="111.7" y="258.3">1620</text>
<text x="19.7" y="269.5">精度等级</text>
<text x="87.6" y="269.5">C7</text>
<text x="259" y="267">2022/9/23</text>
<text x="19.7" y="275.2">马达容量</text>
<text x="70.6" y="275.2">200/400W（无刹车）</text>
<text x="15.4" y="280.8">重复定位精度</text>
<text x="86.7" y="280.8">0.02</text>
<text x="9.1" y="286.4">感应开关方式及数量</text>
<text x="72.7" y="286.4">外挂型三只（C4）</text>
<text x="15.5" y="292">建议最快速度</text>
<text x="60.5" y="292">250MM/S</text>
<text x="86.7" y="292">500MM/S</text>
<text x="106.4" y="292">1000MMM/S</text>
</g>
<g font-size="4.1">
<text x="360.9" y="182.7">I</text>
<text x="356.8" y="187.9">1 : 1</text>
<text x="238.3" y="193">I</text>
</g>
<g font-size="3.5">
<text x="164.2" y="32.5">153 滑台原点位置</text>
<text x="226.5" y="32.5">50 有效行程</text>
<text x="120.9" y="36.7">75.50 滑台极限位置 1</text>
<text x="210.1" y="36.7">135</text>
<text x="211" y="40.3">75</text>
<text x="262.7" y="36.7">30.50 滑台极限位置 1</text>
<text x="229.3" y="56.3" transform="rotate(-90 229.3 56.3)">65</text>
<text x="174.7" y="74.4">4 x M6 贯穿</text>
<text x="209.8" y="74.4">2 x</text>
<text x="221.6" y="74.4">5</text>
<text x="229.9" y="74.4">8</text>
<text x="340.7" y="95.9">80.80</text>
<text x="203.7" y="97.2">311</text>
<text x="367.2" y="114.5" transform="rotate(-90 367.2 114.5)">78</text>
<text x="316.9" y="123">基准面</text>
<text x="154.1" y="127.5" transform="rotate(-90 154.1 127.5)">148</text>
<text x="318.6" y="128.8">40.70</text>
<text x="361.1" y="128.8">41</text>
<text x="168.4" y="174.1">84</text>
<text x="196.5" y="174.1">100</text>
<text x="224.4" y="174.1">50</text>
<text x="245.4" y="174.1">77</text>
<text x="347.7" y="183.1">2</text>
<text x="188" y="191">2 x</text>
<text x="199.5" y="191">5 H7</text>
<text x="213.4" y="191">4</text>
<text x="266" y="192.8" transform="rotate(-90 266 192.8)">68</text>
<text x="269.3" y="192.8" transform="rotate(-90 269.3 192.8)">82</text>
<text x="338.3" y="201" transform="rotate(-90 338.3 201)">+0.012</text>
<text x="341.8" y="199.2" transform="rotate(-90 341.8 199.2)">0</text>
<text x="162.5" y="209.9">2 x M6</text>
<text x="179.1" y="209.9">15</text>
<text x="237.6" y="209.9">4 x M6</text>
<text x="252.5" y="209.9">15</text>
<text x="341.8" y="204.5" transform="rotate(-90 341.8 204.5)">5</text>
<text x="166.9" y="213.5">5.40 贯穿</text>
<text x="241.1" y="213.5">5.40 贯穿</text>
<text x="221.4" y="246.8">1</text>
<text x="221.4" y="251.8">2</text>
<text x="218.8" y="256.8">序号</text>
<text x="232.2" y="256.8">修 订 版 次</text>
<text x="257.5" y="256.8">设计变更编号</text>
<text x="228.2" y="261.8">设</text>
<text x="240.1" y="261.8">计</text>
<text x="252" y="261.8">变</text>
<text x="263.9" y="261.8">更</text>
<text x="219.1" y="266.7">设 计</text>
<text x="368.3" y="269.3">1:3</text>
<text x="219.1" y="271.7">校 核</text>
<text x="219.1" y="276.7">批 准</text>
<text x="222.9" y="282.7">技术要求：</text>
<text x="231.8" y="287.3">1、未标注公差全部 0.1</text>
<text x="231.7" y="291.8">2、未标注倒角全部C0.3</text>
</g>
</svg>
